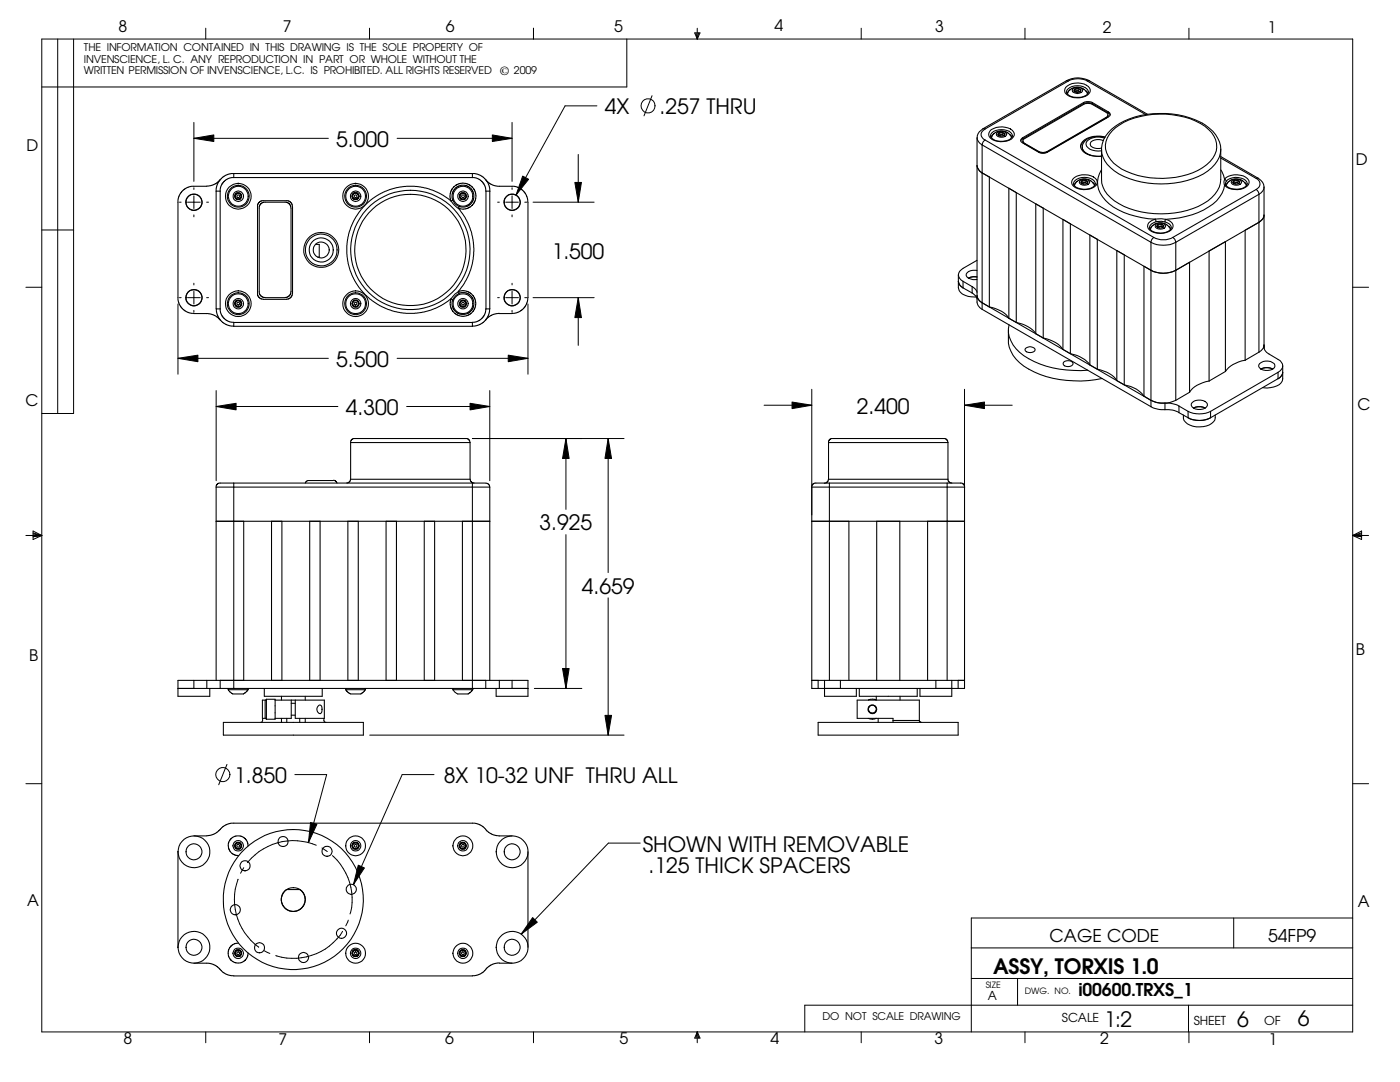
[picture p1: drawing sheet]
<svg xmlns="http://www.w3.org/2000/svg" width="279mm" height="216mm" viewBox="0 0 279 216" stroke-linecap="round" stroke-linejoin="round" font-family="sans-serif">
<g fill="none" stroke="#000" stroke-width=".2">
<path d="M8.3 7.8h261.7v198.1h-261.7zM11.5 7.8v74.7M14.7 7.8v74.7h-6.4M41.1 5.6v2.2M73.7 5.6v2.2M106.5 5.6v2.2M125.1 7.8v9.6h-116.8M130.1 19.1l-1.6 4M138.6 6.6h1.1l-.6 1.2zM138.9 6.6l.2 1.2M139.1 5.6v2.2M139.4 6.6l-.3 1.2"/>
<path d="M171.9 5.6v2.2M204.6 5.6v2.2M237.3 5.6v2.2M38.7 27.6l4-.7v1.3zM38.7 24.4v11.8M38.7 37.5v.3M38.7 39.1v2.5M38.7 27.6h26.8M79.2 27.6h23M98.3 26.9l3.9 .7-3.9 .6zM102.2 24.4v11.8M102.2 37.5v.3"/>
<path d="M102.2 39.1v2.5M104.3 35.1l1.2 .7-2.5 3.1zM114.7 36.4h1.3l-.6 3.9zM115.4 30.8v9.5M119.1 21.1h-6.3l-9.8 17.8M5.2 57.3h3.1M8.3 45.9h6.4M35.8 40.3h.4M35.8 59.4h.4M37.4 40.3h2.6M37.4 59.4h2.6M38.7 42.9v.4"/>
<path d="M38.7 56.5v.4M38.7 58.1v2.6M41.2 40.3h.4M41.2 59.4h.4M99.3 40.3h.4M99.3 59.4h.4M100.9 40.3h2.6M100.9 59.4h2.6M102.2 42.9v.4M102.2 56.5v.4M102.2 58.1v2.6M104.7 40.3h.4"/>
<path d="M104.7 59.4h.4M106.4 40.3h12.2M106.4 59.4h12.2M115.4 59.4l.6 4h-1.3zM115.4 59.4v9.5M270 57.3h3.1M35.5 71.5l4-.6v1.3zM35.5 71.5h30M35.5 60.7v14M38.7 61.9v.4M43.1 77.9v18M79.2 71.5h26.2"/>
<path d="M97.7 77.9v18M101.4 70.9l4 .6-4 .7zM102.2 61.9v.4M105.4 60.7v14M162 77.7v25M192.5 77.7v25M43.1 81.1l4-.6v1.3zM43.1 81.1h24.3M81.2 81.1h16.5M93.8 80.5l3.9 .6-3.9 .7zM94.3 87.5h30.2M112.9 87.5l.7 4h-1.3z"/>
<path d="M112.9 87.5v14.1M121.4 87.5l.6 4h-1.3zM121.4 87.5v26.8M152.5 80.9h9.5M158.1 80.2l3.9 .7-3.9 .6zM192.5 80.9l4-.7v1.3zM192.5 80.9h9.5M5.2 106.8h3.1M6.6 106.6l1.7 .2M6.6 106.3l1.7 .5M6.6 106l1.7 .8-1.7 .9zM8.3 106.8l-1.7 .3"/>
<path d="M112.9 106.7v30.7M121.4 119.3v27.4M270 106.8h3.1M270 106.8l1.7-.8v1.7zM270 106.8l1.7 .3M271.7 106.3l-1.7 .5M271.7 106.6l-1.7 .2M106.6 137.4h9.5M112.3 133.4h1.3l-.7 4zM5.2 156.4h3.1M45.3 152.5l-1.7 4.1M58.8 154.6h6.4l-3.6 13.5"/>
<path d="M73.8 146.7h50.7M86.6 154.6h-6.3l-9.8 21.9M120.7 142.7h1.3l-.6 4zM270 156.4h3.1M47.5 175.4a11.7 11.7 0 0 0 4.1 13.6M48.6 173.1l-.6 1.1M62 164.1l1.2 .4-1.6 3.6zM63.1 168.7a11.8 11.8 0 0 0-13.7 3.4M64.3 169.2l1 .7M66.3 170.7a11.5 11.5 0 0 1 3.5 11.7M71.5 172.6l1.2 .6-2.2 3.3zM127.8 168.2h-6.4l-17.4 18.2"/>
<path d="M52.7 189.7l1.1 .5M68.4 185.8a11.7 11.7 0 0 1-13.4 4.9M69.5 183.6l-.5 1.1M106.3 183.1l.9 .9-3.2 2.4zM193.8 189.1h76.2M193.8 195.2h76.2M203.1 195.2v5.4M246.2 183.2v5.9M270 183.2h-76.2v22.7M41.1 205.9v2.2M73.7 205.9v2.2M106.5 205.9v2.2"/>
<path d="M139.1 205.9v2.2M139.1 205.9l.3 1.2M139.1 205.9l-.2 1.2M139.1 205.9l.6 1.2h-1.1zM171.9 205.9v2.2M204.6 205.9v2.2M237.2 200.6v5.3M237.3 205.9v2.2M270 200.6h-109.4v5.3"/>
<circle cx="129.3" cy="21.1" r="1.41"/>
<circle cx="44.5" cy="154.6" r="1.41"/>
</g>
<g fill="none" stroke="#000" stroke-width=".21">
<path d="M212.7 17.4a3.4 3.4 0 0 1 4.8 .2 1.4 1.4 0 0 1-1.4 1.8 3.4 3.4 0 0 1-3.5-.9l-.1-.4zM212.8 16.1a4.8 4.8 0 0 1 4.6 0M212.8 16.1l.4 .1M212.8 16.1l-16.6 9.6M213 18.8l.4-.8 .7-.4 .7-.2h.7l.7 .3 .5 .5 .3 .6M213.1 17.7a2.95 2.95 0 0 1 4 .3l.1 .4a1.98 1.98 0 0 1-2.4 1 1.76 1.76 0 0 1-1.9-1v-.4zM213.2 16.2a4.1 4.1 0 0 1 3.8 0M213.2 16.2l-16.6 9.5M213.3 18.2l-.4 .5M214 17.8a1.32 1.32 0 0 1 2.1 .2 1.28 1.28 0 0 1-2.1 .3zM214.4 18.2l.5 .3 .6-.2M214.4 18.2l.2 .2"/>
<path d="M214.5 17.8l-.2 .2 .1 .2M214.5 17.8l-.1 .4M214.5 17.8v.4M214.9 18.2h-.4M214.9 18.2l.6 .1M215.2 17.7l.5 .2M215.2 17.7l-.7 .1M215.2 18.1l.3 .2M215.2 17.7v.4M215.2 18.1l-.3 .1M215.7 17.9l-.2 .4M216.7 18.2l.4 .5"/>
<path d="M217 16.2l11.6 6.7M217.2 18.3v.1M217.4 16.1l-.4 .1M217.4 16.1l11.6 6.7M41.3 37.2h-3.1l-.9 .2-1.1 1-.6 1.1-.1 20.4 .3 .8 .4 .6 1.1 1 1.4 .3 3.4 .1 1 .4 .8 .7M43.1 38.1v23.5M43.1 38.1h.8M43.9 35.9l-1.1 .9-.7 .2-.8 .1M43.9 38.1v23.5M46.7 35.4l-.9 .1-1.1 .7-.7 1.1-.1 .8M46.7 34.6l-1.1 .2-1.4 .8-.8 1-.3 1v.5M46.7 34.6v.8"/>
<path d="M46.7 35.4h47.6M46.7 34.6h47.6M46.9 39.2l.3 .6M46.9 39.2v.3l.3 .2M47 38.8l.3-.2h.4l.3 .2v.7l-.5 .3M47 38.9v.6l.5 .2M47.2 38.6l-.3 .6M47.2 38.6l-.3 .1-.1 .5M47.2 38.6l.3-.2 .4 .2M47.2 39.8h.7M47.2 38.6h.7M47.8 38.6l.3 .1 .1 .5"/>
<path d="M47.9 38.6l.3 .6M48.2 39.2l-.3 .6M70.3 39.2l.1 .3 .2 .2M70.3 39.2l.3 .6M70.4 38.9v.6l.6 .2M70.6 38.5l.5-.1 .2 .2M70.6 38.6l-.3 .6M70.6 38.6l-.2 .1-.2 .5M70.6 38.6h.7M70.6 39.8h.7M71 38.5l.5 .3 .1 .4-.1 .3M71 38.6h-.3l-.3 .2"/>
<path d="M71.3 39.7l-.3 .1h-.4M71.3 38.6l.4 .6M71.3 38.5l.4 .7M71.5 39.4l-.5 .4M71.6 39.2l-.3 .6M71.7 39.2l-.4 .6M90.4 40l.3 .6 .9 .6M90.4 40l-.4 .1M90.4 40l-.2-.5 .1-1.1 .7-1 1.1-.4h1l.6 .4 .6 .7 .2 .5 .1 .9-.3 .7-1 .9-.6 .2-1.1-.1M91.7 39.2l.3 .6M92 38.6l-.3 .2v.4M92 38.6l-.3 .6"/>
<path d="M92 38.6l.3-.2 .5 .2M92 39.8h.8M92 38.6h.8M92.7 38.6l.3 .1 .1 .5M92.8 38.6l.3 .6M93.1 39.2l-.3 .6M94.3 35.4l.8 .1 1 .7 .7 .9 .2 1M94.3 34.6l1 .2 1.4 .8 .8 1 .3 1.5M94.3 34.6v.8M96.9 35.9l1 .8 .9 .4 3.9 .1 .8 .2 1.2 1 .4 .6 .2 .8v20.3l-.6 1.2-1.2 1-1.3 .3h-2.5M97 38.1h.7v23.5M97 38.1v23.5"/>
<path d="M195 33.1a2.05 2.05 0 0 0 1 1.4M196 28.9a1.88 1.88 0 0 1-1-1.4v32.8a1.81 1.81 0 0 0 1 1.4M196 28.9v32.8M196 28.9l33.7 19.4M196 34.5l33.7 19.4M196 34.5l1.4 .8v26M196.2 25.7a2.06 2.06 0 0 0-1.2 1.8M196.2 25.7h.4M196.6 25.7a1.16 1.16 0 0 0-.8 1.1 1.16 1.16 0 0 0 .8 1.1M196.6 27.9l-.4 .5-.2 .5M196.6 27.9l33.7 19.5M197.7 27.1a1.61 1.61 0 0 0 1.9 1.1h.6a1.62 1.62 0 0 0 1.8-1.1"/>
<path d="M197.8 25.9a3.8 3.8 0 0 1 4.3 .1 1.13 1.13 0 0 1 .3 1.2 1.13 1.13 0 0 1-1 .8 3.6 3.6 0 0 1-4-.8 1.15 1.15 0 0 1 .4-1.3zM197.9 27.5l.3-.8 .7-.4 .7-.2 .7 .1 .8 .3 .5 .4 .2 .6M198.1 26.9l-.4 .5M198.9 26.6a1.32 1.32 0 0 1 2 .2 1.2 1.2 0 0 1-2.1 0zM199.2 26.9l.4 .3 .8-.1M199.2 26.9l.2 .2M199.4 26.5l-.2 .4M199.4 26.5v.5M199.7 26.9l-.3 .1M200 26.4l.5 .3M200 26.4l-.6 .1M200 26.9l.4 .2-.7-.2"/>
<path d="M200 26.4v.5M200 26.9h-.3M200.5 26.7l-.1 .4M201.6 26.9l.4 .5M202.1 27.1a1.87 1.87 0 0 0-2.2-1.2 1.83 1.83 0 0 0-2.2 1.2M204 27.7l-.3 .4M204 27.5v.2M204.1 28.1l.1 .3 .3 .3M204.5 28.6l2.8 1.6M204.5 28.6v.1M204.5 28.7l2.8 1.6M207.3 30.2a1.8 1.8 0 0 0 1.7 0"/>
<path d="M207.3 30.3l.6 .2 1.1-.2M207.3 30.2v.1M209 30.2v.1M214.1 35.8a3.5 3.5 0 0 1 4.8 .1 1.14 1.14 0 0 1-.9 1.6 3.5 3.5 0 0 1-4-.7l-.1-.7zM214.4 37l.4-.7 .7-.4 .7-.2h.7l.7 .3 .5 .4 .3 .6M214.5 36a2.9 2.9 0 0 1 4 .4l.1 .3a2.42 2.42 0 0 1-3 1 1.21 1.21 0 0 1-1.3-1.3zM214.7 36.5l-.4 .5M215.5 36.1a1.32 1.32 0 0 1 2 .3 1.2 1.2 0 0 1-2.1 0zM215.8 36.4l.4 .3 .7-.1M215.8 36.4l.2 .3M215.9 36.1l-.1 .1v.2M215.9 36.1l-.1 .3"/>
<path d="M215.9 36.5v.1M215.9 36.1v.4M216 29.4a.98 .98 0 0 0 .6 1l1 .6M216.3 36.5l-.4 .1M216.3 36.5l.5 .1M216.3 20.4l.6-.1 1.1 .1M216.3 20.7l.6-.2 1.1 .2M216.3 36.5h-.4M216.3 20.4l-12.3 7.1M216.3 20.7l-12.3 7M216.3 20.4v.3M216.6 36l.5 .2"/>
<path d="M216.6 36l-.7 .1M216.6 36.4l.2 .2M216.6 36v.4M216.6 36.4l-.3 .1M216.7 27.9a1.99 1.99 0 0 0-1.1 1.4M216.8 36.6h.1M217.1 36.2l-.2 .4M218 20.4l3.2 2M218 20.7l3.2 1.9M218 20.4v.3M218.1 36.5l.4 .5M219.8 29.8a5.3 5.3 0 0 0 2.6 4.3 18.1 18.1 0 0 0 18.6 0 5.6 5.6 0 0 0 2.6-4.3"/>
<path d="M219.8 33.9a4.6 4.6 0 0 0 .8 6.1 14.6 14.6 0 0 0 9.9 3.7M220.2 28.1a2.47 2.47 0 0 0-2.5 .2 .69 .69 0 0 0 .3 1.1 2.53 2.53 0 0 0 1.8 .1M220.4 27.6a3.1 3.1 0 0 0-3.7 .9 1.75 1.75 0 0 0 1.9 1.6h1.2M220.6 27.3a4.8 4.8 0 0 0-4.6 1 1.44 1.44 0 0 0 .7 2.3 5.1 5.1 0 0 0 3.1 .6 3.8 3.8 0 0 1-3.8-1.5 2.19 2.19 0 0 1 2.2-2.4 4.3 4.3 0 0 1 2.3 .1M220.8 23.4l.3-.3-.2-.5-2.9-1.8a1.8 1.8 0 0 0-1.7 0l-11.8 6.8a.5 .5 0 0 0-.4 .5 .5 .5 0 0 0 .4 .5M220.8 23.4l-11.8 6.8M220.8 23.4v.1M220.8 23.5l-11.8 6.8M221.1 22.9v.3l-.3 .3M221.2 22.4a.52 .52 0 0 1 .4 .4 .52 .52 0 0 1-.4 .5l-12.6 7.2h-1.1l-3.5-2-.3-.3v-.3l.3-.4M221.2 22.6l.4 .3M221.2 22.4v.2"/>
<path d="M222 26.1a14.4 14.4 0 0 1 10.7-3.3 13.4 13.4 0 0 1 8.5 3 4.3 4.3 0 0 1-.4 7.1 16 16 0 0 1-12.6 2.4 11.4 11.4 0 0 1-6.5-3.4 4 4 0 0 1 .3-5.8zM243.6 29.6a7.2 7.2 0 0 0-5.1-5.7 17.9 17.9 0 0 0-15.9 1.3 5.8 5.8 0 0 0-2.8 4.5v6.1a5.3 5.3 0 0 0 2.6 4.3 18.1 18.1 0 0 0 18.6 0 5.6 5.6 0 0 0 2.6-4.3v-6.1M243.6 33.9l.6 1.1 .2 .8M243.6 31.2l7.5 4.4M243.6 31.5l7.1 4.1M244.4 37h.3M244.4 35.8a3.4 3.4 0 0 1 4.8 .2 1.53 1.53 0 0 1-1.6 1.8 3.5 3.5 0 0 1-3.2-.8M244.4 37a6.9 6.9 0 0 1-4.2 4.9 19.4 19.4 0 0 1-7.6 1.9M244.4 35.8l-.1 .4 .1 .8M244.4 35.8l.3 .4M244.7 37l.4-.7 .7-.4 .7-.2h.7l.7 .3 .6 .4 .2 .6M244.7 36.2a2.91 2.91 0 0 1 4.1 .1 .83 .83 0 0 1-.6 1.2 3.4 3.4 0 0 1-3.5-.5"/>
<path d="M244.7 36.2l-.1 .3 .1 .5M245 36.5l-.4 .5M245.8 36.1a1.32 1.32 0 0 1 2 .3 1.2 1.2 0 0 1-2.1 0zM246.1 36.4l.4 .3 .7-.1M246.1 36.4l.2 .3M246.3 36.1l-.2 .1v.2M246.3 36.1l-.2 .3M246.3 36.5l-.1 .1M246.3 36.1v.4M246.6 36.5l-.3 .1M246.6 36.5l.5 .1M246.6 36.5h-.3"/>
<path d="M246.9 36l.5 .2M246.9 36l-.6 .1M246.9 36.4l.2 .2M246.9 36v.4M246.9 36.4l-.3 .1M247.1 36.6h.1M247.4 36.2l-.2 .4M248.5 36.5l.3 .5M250.7 35.6a1.18 1.18 0 0 1 .8 1.1 1.18 1.18 0 0 1-.8 1.1M250.7 37.8l.5 .6v.4M250.7 37.8l-16.6 9.6M251.1 35.6h.1a2.01 2.01 0 0 1 1.1 1.7"/>
<path d="M251.1 35.6h-.4M251.2 38.8l-16.5 9.5M251.2 38.8v31.5M252.3 37.3a1.77 1.77 0 0 1-1.1 1.5M252.3 37.3v32.2M47.2 60l-.3 .6M47.2 60l-.3 .2-.1 .4M47.2 60l.3-.1 .4 .1M47.2 60h.7M47.8 60l.3 .2 .1 .4M47.9 60l.3 .6M51.6 40.5l.6-.5h5.3l.4 .3 .4 .6 .1 17.6-.3 .8-.6 .4h-5.3l-.6-.4-.2-.5v-17.9z"/>
<path d="M51.9 40.8l.7-.5h4.6l.5 .3 .3 .6 .1 17-.3 .7-.6 .5h-4.6l-.5-.3-.4-.6v-17.3zM63 48.8h.7v2.5h-.3M70.6 59.9h.5l.2 .1M70.6 60l-.3 .6M70.6 60h.7M71 60h-.3l-.3 .2M71 59.9l.4 .2a.65 .65 0 0 1 .1 .7 .65 .65 0 0 1-.5 .4M71.3 60l.4 .6M71.3 59.9l.4 .7M90 40.1l.5 .7 1 .8M90 40.1l-2.7-1.7-1.6-.7-1.8-.4-3.3-.1-1.4 .2-2.4 .8-1.5 .8-1.4 1-2.1 2.2-1.1 1.6-.7 1.5-.4 1.5-.4 2.2v1.7l.3 1.8 .4 1.5 .9 2 1.2 1.8 1.3 1.4 2.5 1.8 1.6 .7 2.1 .6 1.5 .2h2.2l1.4-.2 2.4-.8 1.5-.8 1.5-1.1M90 59.6l.4 .2"/>
<path d="M90 40.1l-.2-.8 .1-1 .4-.7 .7-.7 .6-.2 .9-.2 .9 .2 .7 .5 .5 .6 .4 .9v.9l-.4 .9-.7 .7-.7 .4-.9 .1-.9-.2M91.5 41.6l1.3 1.8 1 2 .6 2.4 .2 2.3-.3 2.5-.6 1.9-1 2-1.3 1.7M91.5 58.2l-.7 .5-.8 .9M91.5 58.2l.1 .3-.6 .4-.6 .9M91.5 58.2l.7-.2 1 .1 .7 .4 .8 .9 .2 .7v.9l-.4 1-.6 .6-.7 .4-.6 .1-1-.1-.8-.4-.5-.5-.3-.7-.2-1 .2-.8M91.6 58.5l.5-.1 1 .1 1 .7 .5 1-.1 1.1-.4 .6-.6 .6-.6 .2h-.8l-.8-.2-.9-1-.2-.6 .2-1.1M91.6 41.2l-.1 .4M92 60l-.3 .6M92 60l.3-.1 .5 .1M92 60h.8M92.7 60l.3 .2 .1 .4M92.8 60l.3 .6"/>
<path d="M191.3 54.9v2.5a2.16 2.16 0 0 0 1.9 1.7l1.7 .2M191.3 56.1a1.64 1.64 0 0 0 .9 1.3 1.68 1.68 0 0 1-.9-1.3zM192.2 56.1l1.8 1.1M192.2 56.1v1.3M192.2 57.4l1.8 1.1M194 57.2l.7 .5 .3 .6M194 58.5l.7 .5 .3 .6M194 57.2v1.3M195 55.3l-.8-.1-.9 .3M195 54l-.3-.1a1.41 1.41 0 0 0-1.9 1.1 2.07 2.07 0 0 0 2.2 .8M195 59a1.88 1.88 0 0 0 1 1.4l-.8-.7zM195 51.9l-2.8 1.7a1.36 1.36 0 0 0-.9 1.2 1.36 1.36 0 0 0 .9 1.3"/>
<path d="M195 55.2a2.49 2.49 0 0 0-1.7 .3M229.6 45.8l.4-.8 .6-.4 .7-.2 .7 .1 .8 .3 .5 .4 .3 .6M229.7 48.3a5.5 5.5 0 0 0 5 0M229.7 53.9a5.5 5.5 0 0 0 5 0M229.7 48.3v32.9M229.7 53.9l-1.4-.8v25.9M229.8 45.2l-.4 .5M230.3 47.4l-.4 .4-.2 .5M230.3 47.4a3.9 3.9 0 0 0 3.8 0M230.5 43.7a1.81 1.81 0 0 0-1.5 1.5 2.33 2.33 0 0 0 2.6 1.4 2.39 2.39 0 0 0 2.5-1.3 1.44 1.44 0 0 0-1.5-1.5M230.5 43.7l.2 .5M230.5 43.7l1.3-.1 .8 .2"/>
<path d="M230.6 44.9a1.32 1.32 0 0 1 2 .2 1.23 1.23 0 0 1-2 .2zM230.7 44.2a1.52 1.52 0 0 0-1.3 1.2 1.64 1.64 0 0 0 1.7 1.1 2.56 2.56 0 0 0 2.6-.9v-.2M230.7 44.2h1.1l.7 .1M230.9 45.2l.5 .3 .7-.1M230.9 45.2l.2 .2M231.1 44.8l-.2 .2v.2M231.1 44.8l-.2 .4M231.1 45.3h.1M231.1 44.8v.5M231.4 45.2l-.3 .2M231.4 45.2l.6 .1M231.4 45.2l-.3 .1"/>
<path d="M231.7 44.7l.5 .3M231.7 44.7l-.6 .1M231.7 45.2l.3 .1M231.7 44.7v.5M231.7 45.2h-.3M232 45.3l.1 .1M232.2 45l-.1 .4M232.5 44.3a1.46 1.46 0 0 1 1.3 1.1M232.6 43.8l-.1 .5M233.3 45.2l.4 .5M234.1 47.4l.4 .4 .2 .5M234.7 48.3v31.6"/>
<path d="M234.7 53.9l2.7-1.6v26M251.2 44.4l-16.5 9.5M251.2 44.4l-2.7 1.5v26M252.3 42.9a1.77 1.77 0 0 1-1.1 1.5M43.1 61.6h.8M43.2 61.6l.3 1.5 .7 1 .9 .7 1.6 .3M43.9 61.6l.1 .8 .7 1.1 .9 .6 1.1 .2M46.7 64.3v.8M46.7 64.3h47.6M46.7 65.1h47.6M46.9 60.6l.3 .6M46.9 60.6v.4l.3 .2"/>
<path d="M47.2 61.2h.7M47.5 61.1l-.5-.2-.1-.5a.66 .66 0 0 1 1-.2l.2 .2-.1 .5-.1 .2-.4 .1M48.2 60.6l-.3 .6M48.3 60.6l-.4 .6M70.3 60.6l.1 .4 .2 .2M70.3 60.6l.3 .6M70.4 60.3v.6l.6 .2M70.6 61.2h.7M71.7 60.6l-.1 .4-.3 .2M71.7 60.6l-.4 .6M91.7 60.6l.3 .6M91.7 60.6l.1 .4 .2 .2"/>
<path d="M92 61.2h.8M92.4 61.2l-.4-.1a.63 .63 0 0 1 .2-1.1h.4l.4 .4-.1 .6-.5 .2M93.1 60.6l-.3 .6M93.1 60.6l-.1 .4-.2 .2M94.3 64.3v.8M97 61.6l-.2 1.1-.7 .9-.8 .5-1 .2M97 61.6h.7M97.7 61.6l-.2 1.3-.6 1-1.1 .9-1.5 .3M99.7 62.5l-1.5 .3-.7 .4-.6 .6M196 60.4l33.7 19.5M196 61.7l33.7 19.5M196 60.4l1.4 .9"/>
<path d="M197.4 61.3a5.5 5.5 0 0 1 3.9 2.2M201.3 65.9a7.1 7.1 0 0 0 .9 5 13.6 13.6 0 0 0 9.3 4.8l1.4 .2a21.7 21.7 0 0 0 7.1-.4M201.3 63.5v-26l1.5 .9v25.9M201.3 63.5l1.5 .8M201.4 64.8a6.1 6.1 0 0 0 2.9 6.2 20.1 20.1 0 0 0 12.8 2.9M202.8 64.3a5.9 5.9 0 0 1 3.9 2.3M204.6 69.6a1.23 1.23 0 0 1 2 .2 1.17 1.17 0 0 1-2 0zM206.7 66.6v-25.9l1.5 .8v25.9M206.7 66.6l1.5 .8M208.2 67.4a6 6 0 0 1 3.9 2.3M212.1 69.7v-25.9l1.5 .9v25.9M212.1 69.7l1.5 .9"/>
<path d="M212.2 72.3a1.23 1.23 0 0 1 2 .3 1.13 1.13 0 0 1-2 0zM213.6 70.6a6.2 6.2 0 0 1 3.9 2.2M217.5 72.8v-25.9l1.5 .9v25.9M217.5 72.8l1.5 .9M219 73.7a5.8 5.8 0 0 1 3.9 2.2M222.9 75.9v-25.9l1.5 .8v26M222.9 75.9l1.5 .9M224.4 76.8a5.8 5.8 0 0 1 3.9 2.2M228.3 79l1.4 .9M229.7 79.9l1.3 .4 1.5 .1M229.7 79.9a5.4 5.4 0 0 0 5 0M237.4 78.3l-2.7 1.6"/>
<path d="M241.3 76a5.5 5.5 0 0 0-3.9 2.3M244.6 74.1v-25.9l-3.3 1.9v25.9M244.6 74.1l-3.3 1.9M248.5 71.9a5.8 5.8 0 0 0-3.9 2.2M251.2 70.3l-2.7 1.6M251.4 72.6a2.08 2.08 0 0 1 3 .3 1.41 1.41 0 0 1-1.8 1 1.24 1.24 0 0 1-1.4-1zM251.7 73.6a2.48 2.48 0 0 1 2.3 .1v-.1a2.48 2.48 0 0 0-2.4 .1M251.7 73.6v.1M252.3 69a1.59 1.59 0 0 0 1 1.7l1.8 1a1.36 1.36 0 0 1 .9 1.3 1.36 1.36 0 0 1-.9 1.3M252.3 68.8a1.77 1.77 0 0 1-1.1 1.5M255.1 74.3l-13.5 7.8M255.1 74.3v1.3"/>
<path d="M255.1 75.6l-13.5 7.8M256 74.3a1.66 1.66 0 0 1-.9 1.3 1.62 1.62 0 0 0 .9-1.3zM256 73v2.6a1.93 1.93 0 0 1-1.8 1.6l-1.3 .2-.9-.1M43.1 97.2h54.6M43.1 97.2v38.6M46.7 96.4v41M66.5 95.8l.4 .1 .4 .5M66.5 95.9h-5.1l-.4 .2v.3M70 95.6l-.2 .5-.6 .3M70 88.3l.1-.5 .4-.3h22.7l.5 .3 .1 .5M70 88.3v7.3M70 88.3h23.8"/>
<path d="M93.8 88.3v7.3h-23.8M93.9 95.6l.2 .6 .5 .2M94.3 96.4v41M97 96.4l.5 .2 .2 .6M97 96.4h-53.3l-.5 .3-.1 .5M97.7 97.2v38.6M162 97.2l.1-.5 .5-.3h29.3l.5 .3 .1 .5M162 97.2h30.5v40.2h-30.5zM165.4 95.6l-.2 .5-.7 .3M165.4 88.3v-.5l.5-.3h22.7l.5 .3 .1 .5M165.4 95.6h23.8M165.4 88.3h23.8"/>
<path d="M165.4 88.3v7.3M165.5 96.4v39.4M189 96.4v39.4M189.2 95.6l.2 .6 .5 .2M189.2 88.3v7.3M229.7 81.2l1.7 .5h1.1M232.5 80.4l1.1 .1 1.7 .5M232.5 81.7l1.5 .1 1.3 .5M232.5 80.4v1.3M235.3 81l1.8 1.1M235.3 81v1.3M235.3 82.3l1.8 1.1"/>
<path d="M236.2 82.8a1.7 1.7 0 0 0 1.3 2 4.3 4.3 0 0 0 4.9-1l.1-1M237.1 83.4a4.8 4.8 0 0 0 4.5 0M237.1 82.1a5.2 5.2 0 0 0 4.5 0M237.1 82.1v1.3M237.9 80.3a2.12 2.12 0 0 1 3.1 .3 1.39 1.39 0 0 1-1.9 1.1 1.23 1.23 0 0 1-1.4-1.1zM238.2 81.4a2.7 2.7 0 0 1 2.3 0M238.2 81.4a2.38 2.38 0 0 1 2.3 0M238.2 81.4h.1M241.6 82.1v1.3M43.1 104h54.6M48.6 104v31.8M54.2 104v31.8"/>
<path d="M56.3 104v31.8M61.8 104v31.8M63.9 104v31.8M69.4 104v31.8M71.5 104v31.8M77 104v31.8M79.1 104v31.8M84.7 104v31.8M86.7 104v31.8M92.3 104v31.8M162 104h30.5M169.4 104v31.8"/>
<path d="M175 104v31.8M179.6 104v31.8M185.1 104v31.8M35.5 137.4h69.9M38.7 135.8v1.6M41.3 135.8v1.6M41.9 137.4v1.5h-6.4v-3.1h69.9v3.1h-6.4v-1.5M43.9 135.8v1.6M45.6 137.6l.3 .5 .5 .4M45.6 137.4v.2M49.5 137.6l-.9 .9h-2.1M49.5 137.4v.2h-3.9"/>
<path d="M52.7 137.4v1.5h11.6v-1.5M53 139.7h-.6v4.1l-.1 .2-.3 .1M53.2 139.5h1.7v4h-1.7M53.2 139.5l-.3 .3v3.5l.3 .2M53.2 139.5v4M54.9 139.7h9.8v3.6h-5.8v-3.6M56.2 138.9v.8M58.1 139.7v3.6h-3.2M60.9 138.9v.8M69 137.4v.2M72.9 137.6l-.9 .9h-2.1l-.9-.9M72.9 137.4v.2h-3.9"/>
<path d="M90.4 137.4v.2M94.3 137.6l-.9 .9h-2l-.6-.4-.4-.5M94.4 137.4v.2h-4M96.9 135.8v1.6M99.7 135.8v1.6M102.2 135.8v1.6M162 135.8h30.5M163.3 135.8v1.6M164.5 135.8v3.1h6.4v-1.5M167.7 135.8v1.6M171.5 137.4v1.5h11.5v-1.5M174.9 139.7l-.8-.2-.8 .2"/>
<path d="M174.9 138.9v.8M179.6 138.9v.8M186.8 135.8v1.6M189.9 135.8v3.1h-6.3v-1.5M191.2 135.8v1.6M44.6 144.1h27.9v2.6h-27.9zM52.4 143.3h.6M56.2 143.3v.8M57.2 143.3v.8M58.1 142.7h.8M58.1 140.3h.8M59.8 143.3v.8"/>
<path d="M60.9 143.3v.8M63.7 140.7a.56 .56 0 0 1 .5 .2 .56 .56 0 0 1 .1 .6 .61 .61 0 0 1-.6 .9 .99 .99 0 0 1 0-1.7zM64.6 143.3l.1 .6 .4 .2M163.3 144.1h27.9v2.6h-27.9zM173.3 143.3a1.89 1.89 0 0 0 1.6 0M173.9 142.3h.2M174.8 142l.1-.7-.2-.3-.4-.3-.5 .1-.4 .3-.1 .6 .3 .4 .3 .2M174.8 142l-.3 .3M174.8 142l-.7 .3M175.3 143.3v.8M178.2 143.8v.3M178.2 143.8v-.5h-7.1v-3.6h12.4v4.1"/>
<path d="M178.2 143.8h5.3M183.5 143.8v.1l.4 .2M35.5 170v19M38.7 166.8h2.6M46.9 168.8v.4l.3 .1M46.9 168.8l.3 .6M47 168.4l.3-.2h.4l.3 .2v.7l-.5 .3M47 168.5v.6l.5 .2M47.2 168.2l-.3 .2-.1 .4M47.2 168.2l-.3 .6M47.2 169.4h.7M47.2 168.2l.3-.1 .4 .1"/>
<path d="M47.2 168.2h.7M47.8 168.2l.3 .2 .1 .4M47.9 168.2l.3 .6M48.2 168.8l-.3 .6M49.5 168.8l-.1-.6-.2-.6-1-.7-1.1-.1-.7 .3-.4 .3-.4 1 .1 1.1 .2 .4 .6 .5 1.1 .3M57.2 177.5h2.6M59.7 177.4v.1M59.8 177.5l.5 .4 .4 .7 .2 .6v.8l-.3 .7-.5 .6-.7 .4-.6 .2-.8-.1-.7-.3-.6-.4-.4-.7-.2-.7 .1-.9 .4-.7 .6-.6M70.3 168.8l.3 .6M70.3 168.8l.1 .4 .2 .1M70.4 168.5v.6l.6 .2M70.6 168.1h.5l.2 .1"/>
<path d="M70.6 168.2l-.2 .2-.2 .4M70.6 168.2l-.3 .6M70.6 169.4h.7M70.6 168.2h.7M71 168.1l.5 .3 .1 .4-.1 .3M71 168.2h-.3l-.3 .2M71.3 169.3l-.3 .2-.4-.1M71.3 168.1l.4 .7M71.3 168.2l.4 .6M71.5 169l-.5 .4M71.6 168.8l-.3 .6M71.7 168.8l-.4 .6"/>
<path d="M91.7 168.8l.1 .4 .2 .1M91.7 168.8l.3 .6M91.8 168.4l.3-.2h.4l.3 .2 .1 .7-.5 .3M91.9 168.5v.6l.5 .2M92 168.2l-.3 .6M92 168.2l-.2 .2-.1 .4M92 169.4h.7M92 168.2l.3-.1 .4 .1M92 168.2h.7M92.7 168.2l.2 .2 .1 .4M92.7 168.2l.3 .6M93 168.8l-.3 .6"/>
<path d="M96.9 165.5l-1.1-1-1-.2h-48.7l-1.5 .5-1.5 1.4-1 .5-.8 .1M96.9 165.5l.8 .7 1.2 .5 3.3 .1M105.4 170v19M38.7 192.2l3.4 .1 1.1 .4 .7 .8M45.5 190.2l.1 .7 .4 .6 .8 .6 .7 .1 .7-.1 .7-.5 .5-.7 .1-.7M46.9 190.2v.4l.3 .2M46.9 190.2l.3 .6M47 189.9l.3-.3h.4l.3 .2v.7l-.5 .3M47 189.9v.6l.5 .3M47.2 189.6l-.3 .2-.1 .4M47.2 189.6l-.3 .6M47.2 190.8h.7"/>
<path d="M47.2 189.6l.3-.1 .4 .1M47.2 189.6h.7M47.6 188.2l-.8 .1-.6 .4-.6 .8v.7M47.8 189.6l.3 .2 .1 .4M47.9 189.6l.3 .6M48.2 190.2l-.3 .6M70.3 190.2l.1 .4 .2 .2M70.3 190.2l.3 .6M70.4 189.9l.3-.3 .6 .1 .3 .5-.1 .3M70.4 189.9v.6l.6 .3M70.6 189.6l.5-.1 .2 .1M70.6 189.6l-.2 .2-.2 .4"/>
<path d="M70.6 189.6l-.3 .6M70.6 190.8h.7M70.6 189.6h.7M71.3 190.8l-.3 .1-.4-.1M71.3 189.6l.4 .6M71.5 190.5l-.5 .3M71.6 190.2l-.3 .6M71.7 190.2l-.4 .6M91.7 190.2l.3 .6M91.7 190.2l.1 .4 .2 .2M91.8 189.9l.3-.3h.4l.3 .2 .1 .7-.5 .3M91.9 189.9v.6l.5 .3"/>
<path d="M92 189.6l-.2 .2-.1 .4M92 189.6l-.3 .6M92 190.8h.7M92 189.6l.3-.1 .4 .1M92 189.6h.7M92.7 189.6l.2 .2 .1 .4M92.7 189.6l.3 .6M93 190.2l-.3 .6M99.7 192.2h-.9l-.8 .3-.7 .5-1.1 1.1-.9 .5-1 .1h-47.6l-1.6-.3-.6-.4-.6-.6M99.7 192.2h2.5"/>
<circle cx="47.5" cy="39.1" r="2.57"/>
<circle cx="47.5" cy="39.1" r="1.98"/>
<circle cx="47.5" cy="39.2" r="2.19"/>
<circle cx="47.6" cy="39.2" r=".29"/>
<circle cx="47.6" cy="39.1" r="1.04"/>
<circle cx="71" cy="39.1" r="2.57"/>
<circle cx="71" cy="39.1" r="1.98"/>
<circle cx="71" cy="39.2" r=".29"/>
<circle cx="71" cy="39.1" r="1.04"/>
<circle cx="71" cy="39.1" r="2.18"/>
<circle cx="92.4" cy="39.1" r=".58"/>
<circle cx="92.4" cy="39.1" r="1.98"/>
<circle cx="92.4" cy="39.1" r="1.04"/>
<circle cx="92.4" cy="39.2" r=".28"/>
<circle cx="38.7" cy="59.4" r="1.58"/>
<circle cx="38.7" cy="40.3" r="1.58"/>
<circle cx="38.7" cy="59.4" r="1.62"/>
<circle cx="38.7" cy="40.4" r="1.62"/>
<circle cx="64.1" cy="49.9" r="2.41"/>
<circle cx="64.1" cy="49.9" r="1.6"/>
<circle cx="64.1" cy="49.9" r="3.2"/>
<circle cx="64.1" cy="49.9" r="3.5"/>
<circle cx="81.9" cy="49.9" r="11.1"/>
<circle cx="81.9" cy="49.9" r="11.9"/>
<circle cx="102.2" cy="59.4" r="1.64"/>
<circle cx="102.2" cy="40.4" r="1.64"/>
<circle cx="102.2" cy="40.3" r="1.58"/>
<circle cx="102.2" cy="59.4" r="1.58"/>
<circle cx="47.5" cy="60.6" r="2.19"/>
<circle cx="47.5" cy="60.6" r="1.98"/>
<circle cx="47.6" cy="60.6" r="2.56"/>
<circle cx="47.6" cy="60.6" r="1.04"/>
<circle cx="47.6" cy="60.6" r=".27"/>
<circle cx="71" cy="60.6" r="1.98"/>
<circle cx="71" cy="60.6" r="2.56"/>
<circle cx="71" cy="60.6" r="2.17"/>
<circle cx="71" cy="60.6" r="1.04"/>
<circle cx="71" cy="60.6" r=".27"/>
<circle cx="92.4" cy="60.6" r="1.98"/>
<circle cx="92.4" cy="60.6" r="1.04"/>
<circle cx="92.4" cy="60.6" r=".28"/>
<circle cx="174.1" cy="141.5" r=".87"/>
<circle cx="38.7" cy="170" r="3.2"/>
<circle cx="38.7" cy="170" r="1.58"/>
<circle cx="47.5" cy="168.8" r=".29"/>
<circle cx="47.5" cy="168.8" r="1.05"/>
<circle cx="48.9" cy="172.8" r="1.01"/>
<circle cx="56.5" cy="167.9" r="1"/>
<circle cx="58.5" cy="179.5" r="14"/>
<circle cx="58.5" cy="179.5" r="2.38"/>
<circle cx="65.3" cy="169.9" r="1"/>
<circle cx="70.1" cy="177.5" r="1.01"/>
<circle cx="71" cy="168.8" r=".28"/>
<circle cx="71" cy="168.8" r="1.97"/>
<circle cx="71" cy="168.8" r="1.05"/>
<circle cx="92.4" cy="168.8" r="1.98"/>
<circle cx="92.4" cy="168.8" r=".28"/>
<circle cx="92.4" cy="168.8" r="1.05"/>
<circle cx="102.2" cy="170" r="3.2"/>
<circle cx="102.2" cy="170" r="1.58"/>
<circle cx="38.7" cy="189" r="3.2"/>
<circle cx="38.7" cy="189" r="1.58"/>
<circle cx="47" cy="181.5" r="1.01"/>
<circle cx="47.5" cy="190.2" r="1.04"/>
<circle cx="47.5" cy="190.2" r=".28"/>
<circle cx="51.8" cy="189.1" r="1.01"/>
<circle cx="60.5" cy="191.1" r="1.01"/>
<circle cx="68.2" cy="186.2" r="1.01"/>
<circle cx="71" cy="190.2" r=".27"/>
<circle cx="71" cy="190.2" r="1.04"/>
<circle cx="71" cy="190.2" r="1.98"/>
<circle cx="92.4" cy="190.2" r="1.99"/>
<circle cx="92.4" cy="190.2" r=".27"/>
<circle cx="92.4" cy="190.2" r="1.04"/>
<circle cx="102.2" cy="189" r="3.2"/>
<circle cx="102.2" cy="189" r="1.58"/>
</g>
<g fill="#000">
<path d="M38.7 27.6l4-.7v1.3zM98.3 26.9l3.9 .7-3.9 .6zM104.3 35.1l1.2 .7-2.5 3.1zM115.4 59.4l.6 4h-1.3zM114.7 36.4h1.3l-.6 3.9zM35.5 71.5l4-.6v1.3zM101.4 70.9l4 .6-4 .7zM43.1 81.1l4-.6v1.3zM93.8 80.5l3.9 .6-3.9 .7zM112.9 87.5l.7 4h-1.3zM121.4 87.5l.6 4h-1.3zM158.1 80.2l3.9 .7-3.9 .6z"/>
<path d="M192.5 80.9l4-.7v1.3zM112.3 133.4h1.3l-.7 4zM120.7 142.7h1.3l-.6 4zM62 164.1l1.2 .4-1.6 3.6zM71.5 172.6l1.2 .6-2.2 3.3zM106.3 183.1l.9 .9-3.2 2.4z"/>
</g>
<g font-size="4.2">
<text x="120.7" y="22.7">4X</text>
<text x="131.6" y="22.8">.257 THRU</text>
<text x="67.1" y="29.3">5.000</text>
<text x="110.1" y="51.6">1.500</text>
<text x="67.1" y="73.2">5.500</text>
<text x="69" y="82.8">4.300</text>
<text x="171" y="82.5">2.400</text>
<text x="107.7" y="105.8">3.925</text>
<text x="116.1" y="118.4">4.659</text>
<text x="46.7" y="156.3">1.850</text>
<text x="88.6" y="156.3">8X 10-32 UNF THRU ALL</text>
<text x="128.3" y="170">SHOWN WITH REMOVABLE</text>
<text x="129.5" y="174.1">.125 THICK SPACERS</text>
<text x="198.2" y="194.3">ASSY, TORXIS 1.0</text>
<text x="220.4" y="204.9">1:2</text>
<text x="246.9" y="204.9">6</text>
<text x="259" y="204.8">6</text>
</g>
<g font-size="3.5">
<text x="209.5" y="188">CAGE CODE</text>
<text x="253.1" y="188">54FP9</text>
<text x="215.2" y="198.8">i00600.TRXS_1</text>
</g>
<g font-size="3.2">
<text x="23.7" y="6.3">8</text>
<text x="56.5" y="6.4">7</text>
<text x="89" y="6.4">6</text>
<text x="122.6" y="6.4">5</text>
<text x="154.6" y="6.3">4</text>
<text x="186.6" y="6.4">3</text>
<text x="220.1" y="6.6">2</text>
<text x="253" y="6.6">1</text>
<text x="5.3" y="30.1">D</text>
<text x="270.6" y="32.9">D</text>
<text x="5.1" y="81">C</text>
<text x="270.9" y="81.9">C</text>
<text x="5.8" y="132">B</text>
<text x="270.6" y="130.7">B</text>
<text x="5.4" y="180.8">A</text>
<text x="271" y="181">A</text>
<text x="24.7" y="208.4">8</text>
<text x="55.6" y="208.5">7</text>
<text x="88.8" y="208.4">6</text>
<text x="123.6" y="208.4">5</text>
<text x="153.8" y="208.4">4</text>
<text x="186.5" y="208.3">3</text>
<text x="219.5" y="208.4">2</text>
<text x="253.2" y="208.5">1</text>
</g>
<g font-size="2.5">
<text x="99.8" y="14.9">©</text>
<text x="197.1" y="199.6">A</text>
<text x="211.9" y="203.9">SCALE</text>
<text x="238.3" y="204.4">SHEET</text>
<text x="252.3" y="204.6">OF</text>
</g>
<g font-size="2.1">
<text x="16.8" y="10.2">THE INFORMATION CONTAINED IN THIS DRAWING IS THE SOLE PROPERTY OF</text>
<text x="16.8" y="14.7">WRITTEN PERMISSION OF INVENSCIENCE, L.C. IS PROHIBITED. ALL RIGHTS RESERVED</text>
<text x="16.8" y="12.6">INVENSCIENCE, L. C. ANY REPRODUCTION IN PART OR WHOLE WITHOUT THE</text>
<text x="102.6" y="14.7">2009</text>
<text x="164.2" y="203.5">DO NOT SCALE DRAWING</text>
</g>
<g font-size="1.7">
<text x="196.7" y="197.2">SIZE</text>
<text x="204.5" y="198.2">DWG. NO.</text>
</g>
</svg>
